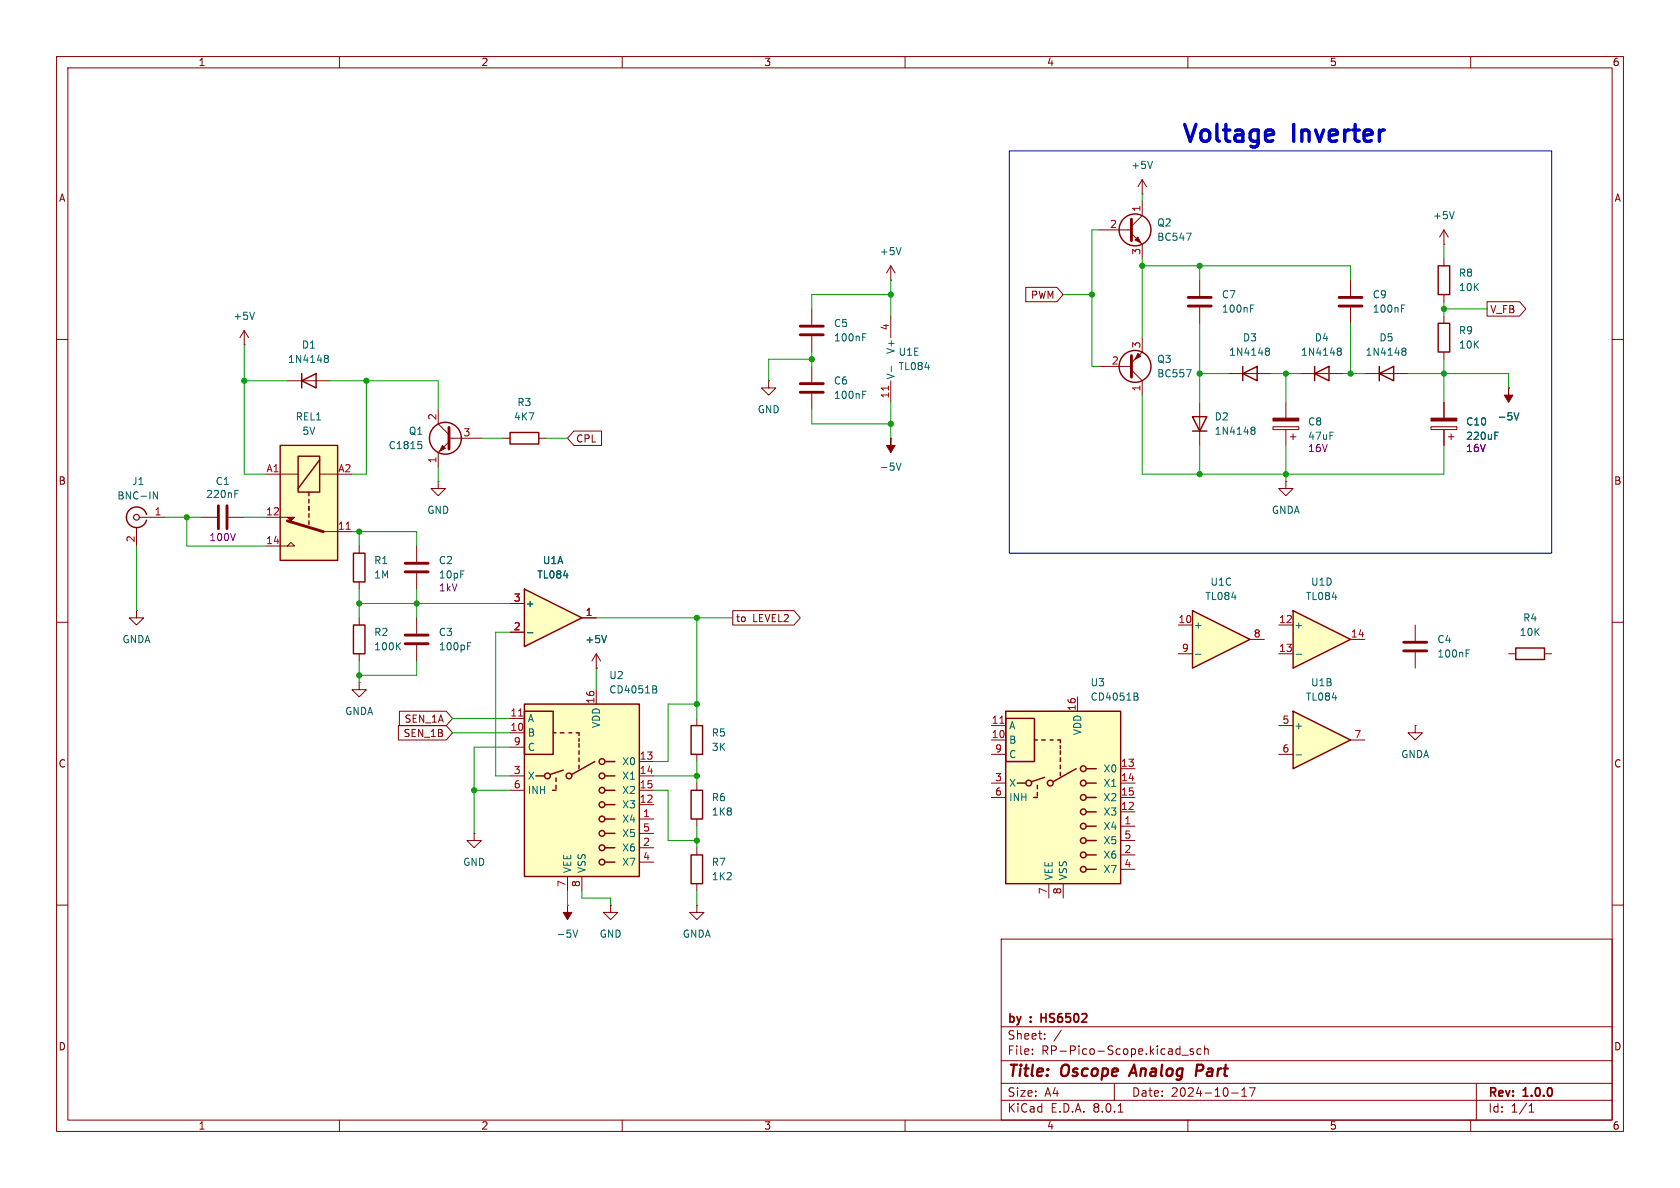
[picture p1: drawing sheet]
<svg xmlns="http://www.w3.org/2000/svg" width="297mm" height="210mm" viewBox="0 0 297 210" stroke-linecap="round" stroke-linejoin="round" font-family="sans-serif">
<g fill="none" stroke="#840000" stroke-width=".18">
<path d="M10 10h277v190h-277zM12 12h273v186h-273zM60 10v2M110 10v2M160 10v2M210 10v2M260 10v2M10 60h2M285 60h2M35.6 91.4h2.8M40.4 91.4h2.8M10 110h2"/>
<path d="M105.4 118.1h.1M105.4 115.6l-.8 1.2M105.4 115.6v2.5M105.4 115.6l.8 1.2M285 110h2M10 160h2M285 160h2M100.3 160h.1M107.9 160v1.3h1.3l-1.3 1.3-1.2-1.3h1.2M107.9 160h.1M177 166h108v32h-108zM60 198v2"/>
<path d="M110 198v2M160 198v2M177 194.5h108M177 191.5h108M177 187.5h108M177 181.5h108M182.5 186.3v.1M182.5 185.5v.1M184.7 183.6v.1M184.7 182.8v.1M187.6 182.1l-1.3 2M197 191.5v3"/>
<path d="M197.7 196.6h.8M209 186.5h1.1M210 198v2M211 185.5l-.4-.1-.2 .2 .1 .2 .5 .2v.3h-.6M212.3 185.5l-.4-.1-.3 .3v.4l.1 .2h.6M213 185.5l.2-.1 .3 .1 .1 .9M213 184.9v1.5M217.7 193.2h1.2M219.5 193.8h.9M219.5 192.7l.5-.4v1.5M220.9 192.3h1l-.7 1.5M260 198v2"/>
<path d="M261 191.5v6.5M270.3 196.6h.9M270.3 195.5l.4-.4v1.5"/>
</g>
<path d="M200.5 188.2l-.9 2M212.4 188.2h-.8l-.2 2M212.5 189.2l-1 .1" fill="none" stroke="#840000" stroke-width=".4"/>
<path d="M184.1 179.2v1.5M184.1 179.9h.8" fill="none" stroke="#840000" stroke-width=".3"/>
<path d="M41.5 87.3h.4M41.5 86.7h.6M107.2 112.3l-.4 1.3M101.3 164.4l.4 1.3 .4-1.3" fill="none" stroke="#006464" stroke-width=".18"/>
<path d="M100.3 160v1.3h.8l-.8 1.3-.7-1.3h.7z" fill="#840000" stroke="#840000" stroke-width=".18"/>
<path d="M38.6 89.4v4.1M40.1 89.4v4.1" fill="none" stroke="#840000" stroke-width=".51"/>
<path d="M177.8 125.7h20.3v30.5h-20.3z" fill="#ffffc2"/>
<g fill="none" stroke="#840000" stroke-width=".25">
<path d="M177.8 127h5.1v7.6h-5.1zM177.8 125.7h20.3v30.5h-20.3zM179.8 138.4h1.6M182.9 130.8h.5M183.4 138.8v.6M184.1 130.8h.7M184.7 137.4l-2.3 .8M185.7 130.8h.5M186.9 130.8h.6v.5M187.5 131.8v.5M187.5 132.7v.7M187.5 134v.6"/>
<path d="M187.5 135.3v.6M187.5 136.5v.7M190.2 135.9l-4 2.3M192 138.4h1.8M192 135.9h1.8M182.8 141h.6M183.4 140.1v.6M192 141h1.8M192 153.7h1.8M192 151.1h1.8M192 148.6h1.8M192 146.1h1.8"/>
<path d="M192 143.5h1.8"/>
<circle cx="181.9" cy="138.4" r=".51"/>
<circle cx="185.7" cy="138.4" r=".51"/>
<circle cx="191.5" cy="138.4" r=".51"/>
<circle cx="191.5" cy="135.9" r=".51"/>
<circle cx="191.5" cy="153.7" r=".51"/>
<circle cx="191.5" cy="143.5" r=".51"/>
<circle cx="191.5" cy="151.1" r=".51"/>
<circle cx="191.5" cy="148.6" r=".51"/>
<circle cx="191.5" cy="141" r=".51"/>
<circle cx="191.5" cy="146.1" r=".51"/>
</g>
<g fill="none" stroke="#840000" stroke-width=".18">
<path d="M175.3 130.8h2.5M175.3 128.3h2.5M175.3 138.4h2.5M175.3 133.4h2.5M190.5 123.2v2.5M198.1 135.9h2.6M198.1 138.4h2.6M250.2 128.3v1.2h1.3l-1.3 1.3-1.3-1.3h1.3M250.2 128.3h.1M175.3 141h2.5M185.4 156.2v2.6M188 156.2v2.6"/>
<path d="M198.1 146.1h2.6M198.1 143.5h2.6M198.1 141h2.6M198.1 151.1h2.6M198.1 153.7h2.6M198.1 148.6h2.6M123.2 160v1.3h1.3l-1.3 1.3-1.3-1.3h1.3M123.2 160h.1"/>
</g>
<path d="M176.8 127.9h.7" fill="none" stroke="#a90000" stroke-width=".18"/>
<path d="M200.9 122.5l.3 .2-.3 .4 .3 .1v.3l-.2 .3h-.5" fill="none" stroke="#006464" stroke-width=".18"/>
<path d="M228.6 125.7l10.2 5.1-10.2 5.1z" fill="#ffffc2"/>
<path d="M228.6 125.7l10.2 5.1-10.2 5.1z" fill="none" stroke="#840000" stroke-width=".25"/>
<path d="M226.1 128.3h2.5M226.1 133.4h2.5M238.8 130.8h2.5" fill="none" stroke="#840000" stroke-width=".18"/>
<path d="M229.1 133.4h1" fill="none" stroke="#006464" stroke-width=".18"/>
<path d="M92.7 124.5h20.3v30.4h-20.3z" fill="#ffffc2"/>
<g fill="none" stroke="#840000" stroke-width=".25">
<path d="M254.3 57.2h2v5h-2zM53.3 67.3l2.6-1.3v2.6zM53.3 66v2.6M210.8 73.7h2.6l-1.3 2.5zM210.8 76.2h2.6M25.9 90.9a1.81 1.81 0 0 0-2.8-.9 1.81 1.81 0 0 0 0 2.9 1.81 1.81 0 0 0 2.8-1M268 114.6h5v2h-5zM92.7 125.7h5.1v7.7h-5.1zM92.7 124.5h20.3v30.4h-20.3zM94.7 137.2h1.6M97.7 139.7h.6M97.8 129.5h.5"/>
<path d="M98.3 137.5v.7M98.3 138.8v.6M99.1 129.5h.6M99.6 136.1l-2.3 .8M100.6 129.5h.5M101.9 129.5h.5v.5M102.4 130.6v.5M102.4 131.4v.7M102.4 132.7v.7M102.4 134v.6M102.4 135.3v.6M105.2 134.6l-4.1 2.3"/>
<path d="M106.9 137.2h1.8M106.9 139.7h1.8M106.9 134.6h1.8M122.2 128.3h2v5.1h-2zM106.9 152.4h1.8M106.9 149.9h1.8M106.9 147.3h1.8M106.9 144.8h1.8M106.9 142.2h1.8"/>
<circle cx="96.8" cy="137.2" r=".51"/>
<circle cx="100.6" cy="137.2" r=".51"/>
<circle cx="106.4" cy="139.7" r=".51"/>
<circle cx="106.4" cy="134.6" r=".51"/>
<circle cx="106.4" cy="137.2" r=".51"/>
<circle cx="106.4" cy="142.2" r=".51"/>
<circle cx="106.4" cy="147.3" r=".51"/>
<circle cx="106.4" cy="152.4" r=".51"/>
<circle cx="106.4" cy="149.9" r=".51"/>
<circle cx="106.4" cy="144.8" r=".51"/>
</g>
<g fill="none" stroke="#840000" stroke-width=".18">
<path d="M43.2 58.4l-.8 1.3M43.2 58.4v2.6M43.2 58.4l.7 1.3M255.3 55.9v1.3M43.2 61h.1M50.8 67.3h7.6M212.1 71.1v7.6M225 75.4h4.6v.5h-4.6zM227.3 71.1v2.8M227.3 75.9v2.8M228.1 77.2h1M228.6 76.7v1"/>
<path d="M255.3 62.2v1.3M24.1 93.2v3.3M24.6 91.4h4.6M24.1 108v1.2h1.3l-1.3 1.3-1.2-1.3h1.2M24.1 108h.1M250.2 110.5v2.8M250.2 115.3v2.8M266.7 115.6h1.3M273 115.6h1.3M90.2 129.5h2.5M90.2 127h2.5M90.2 137.2h2.5"/>
<path d="M90.2 139.7h2.5M90.2 132.1h2.5M105.4 121.9v2.6M113 134.6h2.6M113 137.2h2.6M113 139.7h2.6M123.2 127v1.3M123.2 133.4v1.2M83.8 147.3v1.3h1.3l-1.3 1.3-1.3-1.3h1.3M83.8 147.3h.1M100.3 154.9v2.6M102.9 154.9v2.6"/>
<path d="M113 144.8h2.6M113 142.2h2.6M113 149.9h2.6M113 152.4h2.6M113 147.3h2.6"/>
</g>
<path d="M91.7 126.6h.7" fill="none" stroke="#a90000" stroke-width=".18"/>
<g fill="none" stroke="#006464" stroke-width=".18">
<path d="M45 55.2l-.4 1.3M57.5 63.3l.1 .1M57.5 62.9l.3-.1 .2 .1 .1 .2-.3 .3M57.6 63.4h.2M57.6 63.4h-.1M57.8 63.4l.3 .2-.1 .4-.2 .1-.3-.1M221.3 76l.1 .1M221.3 75.6l.3-.1 .2 .1 .1 .2-.3 .3M221.4 76.1h.2M221.4 76.1h-.1M221.6 76.1l.3 .2-.1 .4-.2 .1-.3-.1M27.1 86.9l.7 1.3v-1.3"/>
<path d="M259.2 115.5h.4M259.2 114.9h.6M115.8 121.2l.3 .3-.3 .3 .3 .2v.3l-.2 .2h-.5"/>
</g>
<path d="M225 73.9h4.6v.5h-4.6z" fill="#840000" stroke="#840000" stroke-width=".18"/>
<path d="M248.2 115.1h4M248.2 113.5h4" fill="none" stroke="#840000" stroke-width=".51"/>
<circle cx="24.1" cy="91.4" r=".51" fill="none" stroke="#840000" stroke-width=".2"/>
<path d="M228.6 108l10.2 5-10.2 5.1z" fill="#ffffc2"/>
<path d="M228.6 108l10.2 5-10.2 5.1z" fill="none" stroke="#840000" stroke-width=".25"/>
<path d="M253 75.4h4.6v.5h-4.6zM255.3 71.1v2.8M255.3 75.9v2.8M256 77.2h1M256.5 76.7v1M266.7 68.6h.1M226.1 110.5h2.5M226.1 115.6h2.5M238.8 113h2.5" fill="none" stroke="#840000" stroke-width=".18"/>
<path d="M264.3 77h.4M264.3 76.4h.6M267.7 73l.4 1.2 .4-1.2M229.1 115.7h1" fill="none" stroke="#006464" stroke-width=".18"/>
<g fill="#840000" stroke="#840000" stroke-width=".18">
<path d="M266.7 68.6v1.3h.8l-.8 1.2-.8-1.2h.8z"/>
<path d="M253 73.9h4.6v.5h-4.6z"/>
</g>
<path d="M49.5 78.7h10.2v20.4h-10.2z" fill="#ffffc2"/>
<path d="M47 91.4h3.8M47 96.5h3.8M47 83.8h5.7M50.8 96.5l.6-.6 .7 .6zM56.5 83.8h3.2M57.1 94h5.1" fill="none" stroke="#840000" stroke-width=".18"/>
<path d="M49.5 78.7h10.2v20.4h-10.2zM52.7 80.6h3.8v6.4h-3.8zM54.6 87v.6M54.6 88.3v.6M54.6 89.5v.7M54.6 90.8v.6M54.6 92.1v.6M56.5 81.3l-3.8 5.1" fill="none" stroke="#840000" stroke-width=".25"/>
<path d="M50.8 92.1l6.3 1.9" fill="none" stroke="#840000" stroke-width=".51"/>
<path d="M50.8 91.4h1.3l-.7 .7z" fill="#840000" stroke="#840000" stroke-width=".18"/>
<path d="M61.2 93.6h.7" fill="none" stroke="#a90000" stroke-width=".18"/>
<path d="M210.8 108l10.2 5-10.2 5.1z" fill="#ffffc2"/>
<path d="M62.5 110.5h2v5.1h-2zM210.8 108l10.2 5-10.2 5.1zM122.2 139.7h2v5.1h-2zM122.2 151.1h2v5.1h-2z" fill="none" stroke="#840000" stroke-width=".25"/>
<g fill="none" stroke="#840000" stroke-width=".18">
<path d="M227.3 85.1v1.3h1.3l-1.3 1.2-1.2-1.2h1.2M227.3 85.1h.1M63.5 109.2v1.3M63.5 115.6v1.2M208.3 110.5h2.5M208.3 115.6h2.5M221 113h2.5M63.5 120.7v1.2h1.3l-1.3 1.3-1.3-1.3h1.3M63.5 120.7h.1M123.2 138.4v1.3M123.2 144.8v1.3M123.2 149.9v1.2"/>
<path d="M123.2 156.2v1.3"/>
</g>
<path d="M70.3 114.2l.5 .7M70.8 113.6l-.7 .7M211.3 115.7h1" fill="none" stroke="#006464" stroke-width=".18"/>
<path d="M92.7 104.1l10.2 5.1-10.2 5.1z" fill="#ffffc2"/>
<g fill="none" stroke="#840000" stroke-width=".25">
<path d="M254.3 47h2v5.1h-2zM90.2 76.5h5v2h-5zM219.7 66l2.5-1.2v2.5zM219.7 64.8v2.5M232.4 66l2.5-1.2v2.5zM232.4 64.8v2.5M243.8 66l2.6-1.2v2.5zM243.8 64.8v2.5M62.5 97.8h2v5.1h-2zM92.7 104.1l10.2 5.1-10.2 5.1z"/>
<circle cx="200.7" cy="40.6" r="2.82"/>
<circle cx="78.7" cy="77.5" r="2.82"/>
<circle cx="200.7" cy="64.8" r="2.82"/>
</g>
<g fill="none" stroke="#840000" stroke-width=".18">
<path d="M201.9 34.3h.1M201.9 31.8v2.5M201.9 35.6v2.5l-1.9 1.9M201.9 31.8l-.7 1.2M201.9 31.8l.8 1.2M143.5 54.6v2.8M143.5 59.4v2.8M157.5 49.5h.1M157.5 47l-.8 1.3M157.5 47v2.5M157.5 55.9v3.8M157.5 47l.7 1.3"/>
<path d="M181.3 50.8h5.5l1.2 1.3-1.2 1.2h-5.5zM194.3 40.6h5.7M200 41.3l1.9 1.9v2.5M201.9 59.7v2.5l-1.9 1.9M212.1 49.5v2.8M212.1 54.4v2.8M238.8 49.5v2.8M238.8 54.4v2.8M255.3 43.2h.1M255.3 40.6v2.6M255.3 45.7v1.3M255.3 52.1v1.2"/>
<path d="M255.3 40.6l-.8 1.3M255.3 40.6l.7 1.3M262.9 53.3h5.7l1.2 1.3-1.2 1.3h-5.7zM77.5 72.4v2.5l1.9 1.9M79.4 78.1l-1.9 1.9v2.6M79.5 77.5h5.6M88.9 77.5h1.3M95.2 77.5h1.3M101.4 76.2h4.9v2.5h-4.9l-1.1-1.2zM135.9 67.3v1.3h1.3l-1.3 1.3-1.3-1.3h1.3M135.9 67.3h.1M143.5 64.8v2.8"/>
<path d="M143.5 69.6v2.8M157.5 77.5h.1M157.5 67.3v3.8M194.3 64.8h5.7M200 65.4l1.9 1.9v2.6M217.2 66h7.6M229.9 66h7.6M241.3 66h7.6M255.3 71.1v2.8M255.3 75.9v2.8M266.7 68.6h.1M63.5 96.5v1.3"/>
<path d="M73.7 96.5v2.8M77.5 85.1v1.3h1.2l-1.2 1.2-1.3-1.2h1.3M77.5 85.1h.1M63.5 102.9v1.2M73.7 101.3v2.8M73.7 109.2v2.8M73.7 114v2.8M90.2 111.8h2.5M90.2 106.7h2.5M102.9 109.2h2.5M105.4 118.1h.1M129.5 107.9h10.9l1.1 1.3-1.1 1.3h-10.9z"/>
<path d="M70.4 128.3h8.5l1.1 1.2-1.1 1.3h-8.5zM70.6 125.7h8.3l1.1 1.3-1.1 1.3h-8.3z"/>
</g>
<g fill="none" stroke="#006464" stroke-width=".18">
<path d="M203.7 28.5l-.4 1.3M257.1 37.4l-.4 1.3M152.5 59.6h.4M152.5 59h.6M159.3 43.8l-.4 1.2M209.7 41.2h.9l-.6 1.3M221.1 54.5h.4M221.1 53.9h.6M247.8 54.5h.4M247.8 53.9h.6M73.9 78h.6M74.3 78.5l.3 .3v.3l-.3 .2"/>
<path d="M152.5 69.8h.4M152.5 69.2h.6M157.6 64.7v1M209.7 65.3h.9l-.6 1.3M223.8 61.6l.4-.1 .2 .2v.1l-.2 .3M223.8 62l.1 .1M223.9 62.1h.3M223.9 62.1h-.1M224.2 62.1l.2 .2v.4l-.2 .1-.4-.1M236.5 62l.1 .1M236.5 61.6l.4-.1 .2 .2v.1l-.2 .3M236.6 62.1h.3"/>
<path d="M236.6 62.1h-.1M236.9 62.1l.2 .2v.4l-.2 .1-.4-.1M248 61.6l.3-.1 .2 .2 .1 .1-.3 .3M248 62l.1 .1M248.1 62.1h.2M248.1 62.1h-.1M248.3 62.1l.3 .2-.1 .4-.2 .1-.3-.1M264.3 77h.4M264.3 76.4h.6M267.7 73l.4 1.2 .4-1.2M158.4 81.9l.5 1.2 .4-1.2M82.7 114.2h.4"/>
<path d="M82.7 113.6h.6M93.2 111.9h1M107.2 112.3l-.4 1.3"/>
</g>
<g fill="none" stroke="#840000" stroke-width=".51">
<path d="M200 38.7v3.8M141.5 59.2h4M141.5 57.7h4M210.1 54.1h4M210.1 52.6h4M236.7 54.1h4.1M236.7 52.6h4.1M79.4 75.6v3.8M141.5 69.3h4M141.5 67.8h4M200 62.9v3.8M71.6 99.6h4.1"/>
<path d="M71.6 101.1h4.1M71.6 113.8h4.1M71.6 112.3h4.1"/>
</g>
<g fill="#840000" stroke="#840000" stroke-width=".18">
<path d="M78.2 78.7l.5 .5-1 .6z"/>
<path d="M157.5 77.5v1.2h.7l-.7 1.3-.8-1.3h.8z"/>
<path d="M201.2 62.5l.5 .5-1 .5z"/>
<path d="M200.7 42.4l.5-.5 .5 1z"/>
</g>
<path d="M157.1 68.2v.8" fill="none" stroke="#a90000" stroke-width=".18"/>
<path d="M224.7 23l.3 .1 .1 .6-1.4 .3M225 24.8l-.3 .2" fill="none" stroke="#0000c2" stroke-width=".6"/>
<path d="M178.4 26.7h95.9v71.1h-95.9z" fill="none" stroke="#0000c2" stroke-width=".18"/>
<g fill="none" stroke="#009600" stroke-width=".18">
<path d="M201.9 34.3v1.3M157.5 52.1h-14v2.5M157.5 49.5v6.4M188 52.1h5M194.3 40.6h-1.3v24.2h1.3M201.9 47h36.9v2.5M201.9 45.7v14M212.1 47v2.5M212.1 57.2v13.9M238.8 57.2v8.8M255.3 43.2v2.5M255.3 53.3v2.6"/>
<path d="M255.3 54.6h7.6M43.2 61v22.8h3.8M43.2 67.3h7.6M58.4 67.3h19.1v5.1M64.8 67.3v16.5h-2.6M85.1 77.5h3.8M96.5 77.5h3.8M143.5 62.2v2.6M143.5 72.4v2.5h14M143.5 63.5h-7.6v3.8M157.5 71.1v6.4M201.9 69.9v13.9h53.4v-5.1"/>
<path d="M212.1 66h5.1M212.1 78.7v5.1M224.8 66h5.1M227.3 66v5.1M227.3 78.7v6.4M237.5 66h3.8M248.9 66h17.8v2.6M255.3 63.5v7.6M24.1 96.5v11.5M29.2 91.4h6.4M33 91.4v5.1h14M43.2 91.4h3.8"/>
<path d="M62.2 94h11.5v2.5M63.5 94v2.5M77.5 82.6v2.5M63.5 104.1v5.1M63.5 116.8v3.9M63.5 106.7h26.7M73.7 116.8v2.6h-10.2M73.7 104.1v5.1M90.2 111.8h-2.6v25.4h2.6M105.4 109.2h24.1M105.4 118.1v3.8M123.2 109.2v17.8"/>
<path d="M80 129.5h10.2M80 127h10.2M83.8 139.7h6.4M90.2 132.1h-6.4v15.2M115.6 139.7h2.5v8.9h5.1M115.6 137.2h7.6M123.2 124.5h-5.1v10.1h-2.5M123.2 134.6v3.8M100.3 157.5v2.5M102.9 157.5v1.3h5v1.2M123.2 146.1v3.8M123.2 157.5v2.5"/>
</g>
<g fill="#009600" stroke="#009600" stroke-width=".18">
<circle cx="33" cy="91.4" r=".46"/>
<circle cx="63.5" cy="106.7" r=".46"/>
<circle cx="43.2" cy="67.3" r=".46"/>
<circle cx="123.2" cy="124.5" r=".46"/>
<circle cx="123.2" cy="109.2" r=".46"/>
<circle cx="123.2" cy="148.6" r=".46"/>
<circle cx="83.8" cy="139.7" r=".46"/>
<circle cx="123.2" cy="137.2" r=".46"/>
<circle cx="238.8" cy="66" r=".46"/>
<circle cx="255.3" cy="66" r=".46"/>
<circle cx="212.1" cy="83.8" r=".46"/>
<circle cx="227.3" cy="83.8" r=".46"/>
<circle cx="63.5" cy="119.4" r=".46"/>
<circle cx="64.8" cy="67.3" r=".46"/>
<circle cx="73.7" cy="106.7" r=".46"/>
<circle cx="63.5" cy="94" r=".46"/>
<circle cx="143.5" cy="63.5" r=".46"/>
<circle cx="157.5" cy="52.1" r=".46"/>
<circle cx="157.5" cy="74.9" r=".46"/>
<circle cx="201.9" cy="47" r=".46"/>
<circle cx="193" cy="52.1" r=".46"/>
<circle cx="227.3" cy="66" r=".46"/>
<circle cx="212.1" cy="66" r=".46"/>
<circle cx="212.1" cy="47" r=".46"/>
<circle cx="255.3" cy="54.6" r=".46"/>
</g>
<g font-size="4.2" fill="#0000c2">
<text x="208.5" y="26">Voltage</text>
<text x="228.6" y="26">Inverter</text>
</g>
<g font-size="2.8" fill="#840000">
<text x="178" y="190.9">Title:</text>
<text x="187.7" y="190.9">Oscope</text>
<text x="200.7" y="190.9">Analog</text>
<text x="213.1" y="190.9">Part</text>
</g>
<g font-size="2.1" fill="#840000">
<text x="178" y="184">Sheet:</text>
<text x="178" y="181.2">by</text>
<text x="182.2" y="181.2">:</text>
<text x="184.7" y="181.2">HS6502</text>
<text x="178" y="186.7">File:</text>
<text x="184.1" y="186.7">RP-Pico-Scope.kicad_sch</text>
<text x="178" y="196.9">KiCad</text>
<text x="178" y="194.1">Size:</text>
<text x="184.7" y="194.1">A4</text>
<text x="185.7" y="196.9">E.D.A.</text>
<text x="193.3" y="196.9">8.0.1</text>
<text x="200" y="194.1">Date:</text>
<text x="207" y="194.1">2024-10-17</text>
<text x="263" y="194.3">Rev:</text>
<text x="263" y="196.9">Id:</text>
<text x="267.1" y="196.9">1/1</text>
<text x="269.4" y="194.3">1.0.0</text>
</g>
<g font-size="1.8" fill="#840000">
<text x="35" y="11.9">1</text>
<text x="85" y="11.9">2</text>
<text x="135" y="11.9">3</text>
<text x="185" y="11.9">4</text>
<text x="235" y="11.9">5</text>
<text x="285" y="11.9">6</text>
<text x="10.3" y="35.9">A</text>
<text x="285.3" y="35.9">A</text>
<text x="182.2" y="53">PWM</text>
<text x="263.4" y="55.6">V_FB</text>
<text x="101.8" y="78.4">CPL</text>
<text x="10.3" y="85.9">B</text>
<text x="285.3" y="85.9">B</text>
<text x="130" y="110.2">to</text>
<text x="133.1" y="110.2">LEVEL2</text>
<text x="71.2" y="130.5">SEN_1B</text>
<text x="71.4" y="128">SEN_1A</text>
<text x="10.3" y="135.9">C</text>
<text x="285.3" y="135.9">C</text>
<text x="10.3" y="185.9">D</text>
<text x="285.3" y="185.9">D</text>
<text x="35" y="199.9">1</text>
<text x="85" y="199.9">2</text>
<text x="135" y="199.9">3</text>
<text x="185" y="199.9">4</text>
<text x="235" y="199.9">5</text>
<text x="285" y="199.9">6</text>
</g>
<g font-size="1.8" fill="#006464">
<text x="199.9" y="30.1">+5V</text>
<text x="204.5" y="40.2">Q2</text>
<text x="253.2" y="39">+5V</text>
<text x="155.4" y="45.3">+5V</text>
<text x="204.5" y="42.8">BC547</text>
<text x="215.9" y="52.9">C7</text>
<text x="242.6" y="52.9">C9</text>
<text x="257.8" y="49.1">R8</text>
<text x="257.8" y="51.7">10K</text>
<text x="41.1" y="56.7">+5V</text>
<text x="147.3" y="58">C5</text>
<text x="215.9" y="55.5">100nF</text>
<text x="242.6" y="55.5">100nF</text>
<text x="257.8" y="59.3">R9</text>
<text x="50.8" y="64.4">1N4148</text>
<text x="53.3" y="61.8">D1</text>
<text x="147.3" y="60.6">100nF</text>
<text x="158.3" y="62.7" transform="rotate(-90 158.3 62.7)">V+</text>
<text x="158.8" y="63.1">U1E</text>
<text x="158.8" y="65.6">TL084</text>
<text x="204.5" y="64.4">Q3</text>
<text x="217.2" y="63.1">1N4148</text>
<text x="219.6" y="60.6">D3</text>
<text x="229.9" y="63.1">1N4148</text>
<text x="232.3" y="60.6">D4</text>
<text x="241.3" y="63.1">1N4148</text>
<text x="243.8" y="60.6">D5</text>
<text x="257.8" y="61.8">10K</text>
<text x="91.4" y="72">R3</text>
<text x="147.3" y="68.2">C6</text>
<text x="147.3" y="70.7">100nF</text>
<text x="158.3" y="67.2" transform="rotate(-90 158.3 67.2)">V-</text>
<text x="204.5" y="66.9">BC557</text>
<text x="52.2" y="74.5">REL1</text>
<text x="53.4" y="77.1">5V</text>
<text x="72.2" y="77.1">Q1</text>
<text x="90.8" y="74.5">4K7</text>
<text x="133.9" y="73.3">GND</text>
<text x="214.6" y="74.5">D2</text>
<text x="214.6" y="77.1">1N4148</text>
<text x="231.1" y="75.4">C8</text>
<text x="231.1" y="78">47uF</text>
<text x="259.1" y="75.4">C10</text>
<text x="259.1" y="78">220uF</text>
<text x="264.7" y="74.5">-5V</text>
<text x="68.6" y="79.6">C1815</text>
<text x="155.4" y="83.4">-5V</text>
<text x="20.7" y="88.5">BNC-IN</text>
<text x="23.3" y="86">J1</text>
<text x="36.3" y="88.2">220nF</text>
<text x="38" y="86">C1</text>
<text x="75.4" y="91">GND</text>
<text x="224.7" y="91">GNDA</text>
<text x="66" y="99.9">R1</text>
<text x="77.5" y="99.9">C2</text>
<text x="95.9" y="99.9">U1A</text>
<text x="66" y="102.5">1M</text>
<text x="77.5" y="102.5">10pF</text>
<text x="92.8" y="107.5">+</text>
<text x="94.9" y="102.5">TL084</text>
<text x="213" y="106.3">TL084</text>
<text x="213.9" y="103.7">U1C</text>
<text x="230.8" y="106.3">TL084</text>
<text x="231.7" y="103.7">U1D</text>
<text x="21.5" y="113.9">GNDA</text>
<text x="66" y="112.6">R2</text>
<text x="77.5" y="112.6">C3</text>
<text x="103.4" y="113.9">+5V</text>
<text x="210.9" y="111.4">+</text>
<text x="228.7" y="111.4">+</text>
<text x="254" y="113.9">C4</text>
<text x="268.6" y="112.6">10K</text>
<text x="269.2" y="110.1">R4</text>
<text x="66" y="115.2">100K</text>
<text x="77.5" y="115.2">100pF</text>
<text x="254" y="116.4">100nF</text>
<text x="107.6" y="120.2">U2</text>
<text x="107.6" y="122.8">CD4051B</text>
<text x="192.7" y="121.5">U3</text>
<text x="192.7" y="124.1">CD4051B</text>
<text x="230.8" y="124.1">TL084</text>
<text x="231.7" y="121.5">U1B</text>
<text x="60.9" y="126.6">GNDA</text>
<text x="93.2" y="130.4">B</text>
<text x="93.2" y="127.9">A</text>
<text x="106.3" y="128.8" transform="rotate(-90 106.3 128.8)">VDD</text>
<text x="125.7" y="130.4">R5</text>
<text x="178.3" y="131.7">B</text>
<text x="178.3" y="129.1">A</text>
<text x="191.4" y="130.1" transform="rotate(-90 191.4 130.1)">VDD</text>
<text x="228.7" y="129.1">+</text>
<text x="93.2" y="132.9">C</text>
<text x="109.9" y="135.5">X0</text>
<text x="125.7" y="132.9">3K</text>
<text x="178.3" y="134.2">C</text>
<text x="195" y="136.8">X0</text>
<text x="247.6" y="134.2">GNDA</text>
<text x="93.2" y="138">X</text>
<text x="93.2" y="140.6">INH</text>
<text x="109.9" y="143.1">X3</text>
<text x="109.9" y="138">X1</text>
<text x="109.9" y="140.6">X2</text>
<text x="125.7" y="141.8">R6</text>
<text x="178.3" y="139.3">X</text>
<text x="178.3" y="141.8">INH</text>
<text x="195" y="139.3">X1</text>
<text x="195" y="141.8">X2</text>
<text x="109.9" y="145.6">X4</text>
<text x="109.9" y="148.2">X5</text>
<text x="125.7" y="144.4">1K8</text>
<text x="195" y="146.9">X4</text>
<text x="195" y="144.4">X3</text>
<text x="195" y="149.5">X5</text>
<text x="81.8" y="153.3">GND</text>
<text x="101.2" y="154.4" transform="rotate(-90 101.2 154.4)">VEE</text>
<text x="103.7" y="154.4" transform="rotate(-90 103.7 154.4)">VSS</text>
<text x="109.9" y="150.7">X6</text>
<text x="109.9" y="153.3">X7</text>
<text x="125.7" y="153.3">R7</text>
<text x="125.7" y="155.8">1K2</text>
<text x="186.3" y="155.7" transform="rotate(-90 186.3 155.7)">VEE</text>
<text x="188.8" y="155.7" transform="rotate(-90 188.8 155.7)">VSS</text>
<text x="195" y="152">X6</text>
<text x="195" y="154.5">X7</text>
<text x="98.3" y="166">-5V</text>
<text x="105.9" y="166">GND</text>
<text x="120.6" y="166">GNDA</text>
</g>
<g font-size="1.8" fill="#a90000">
<text x="196.1" y="40.4">2</text>
<text x="201.7" y="37.5" transform="rotate(-90 201.7 37.5)">1</text>
<text x="201.7" y="45.2" transform="rotate(-90 201.7 45.2)">3</text>
<text x="157.2" y="58.5" transform="rotate(-90 157.2 58.5)">4</text>
<text x="196.5" y="64.5">2</text>
<text x="201.7" y="61.7" transform="rotate(-90 201.7 61.7)">3</text>
<text x="157.2" y="70.5" transform="rotate(-90 157.2 70.5)">11</text>
<text x="201.7" y="69.3" transform="rotate(-90 201.7 69.3)">1</text>
<text x="77.2" y="74.4" transform="rotate(-90 77.2 74.4)">2</text>
<text x="81.8" y="77.2">3</text>
<text x="47" y="83.6">A1</text>
<text x="59.7" y="83.6">A2</text>
<text x="77.2" y="82" transform="rotate(-90 77.2 82)">1</text>
<text x="23.9" y="96" transform="rotate(-90 23.9 96)">2</text>
<text x="27.2" y="91.2">1</text>
<text x="46.9" y="91.2">12</text>
<text x="59.6" y="93.7">11</text>
<text x="46.9" y="96.3">14</text>
<text x="90.7" y="106.4">3</text>
<text x="90.7" y="111.5">2</text>
<text x="103.4" y="109">1</text>
<text x="208.2" y="110.2">10</text>
<text x="221.5" y="112.8">8</text>
<text x="226" y="110.2">12</text>
<text x="238.7" y="112.8">14</text>
<text x="208.8" y="115.3">9</text>
<text x="226" y="115.3">13</text>
<text x="105.2" y="124.5" transform="rotate(-90 105.2 124.5)">16</text>
<text x="190.2" y="125.8" transform="rotate(-90 190.2 125.8)">16</text>
<text x="90.1" y="129.3">10</text>
<text x="90.1" y="126.7">11</text>
<text x="90.7" y="131.8">9</text>
<text x="175.2" y="130.6">10</text>
<text x="175.2" y="128">11</text>
<text x="226.6" y="128">5</text>
<text x="239.3" y="130.6">7</text>
<text x="90.7" y="136.9">3</text>
<text x="113" y="134.4">13</text>
<text x="113" y="136.9">14</text>
<text x="175.8" y="133.1">9</text>
<text x="198.1" y="135.6">13</text>
<text x="226.6" y="133.1">6</text>
<text x="90.7" y="139.4">6</text>
<text x="113" y="142">12</text>
<text x="113" y="139.4">15</text>
<text x="175.8" y="138.2">3</text>
<text x="175.8" y="140.7">6</text>
<text x="198.1" y="143.3">12</text>
<text x="198.1" y="138.2">14</text>
<text x="198.1" y="140.7">15</text>
<text x="113.6" y="144.5">1</text>
<text x="113.6" y="149.6">2</text>
<text x="113.6" y="147.1">5</text>
<text x="198.7" y="145.8">1</text>
<text x="198.7" y="148.3">5</text>
<text x="113.6" y="152.1">4</text>
<text x="198.7" y="150.9">2</text>
<text x="198.7" y="153.4">4</text>
<text x="100.1" y="156.9" transform="rotate(-90 100.1 156.9)">7</text>
<text x="102.6" y="156.9" transform="rotate(-90 102.6 156.9)">8</text>
<text x="185.2" y="158.2" transform="rotate(-90 185.2 158.2)">7</text>
<text x="187.7" y="158.2" transform="rotate(-90 187.7 158.2)">8</text>
</g>
<g font-size="1.8" fill="#840084">
<text x="231.1" y="80.1">16V</text>
<text x="259.1" y="80.1">16V</text>
<text x="36.9" y="95.9">100V</text>
<text x="77.5" y="104.7">1kV</text>
</g>
</svg>
